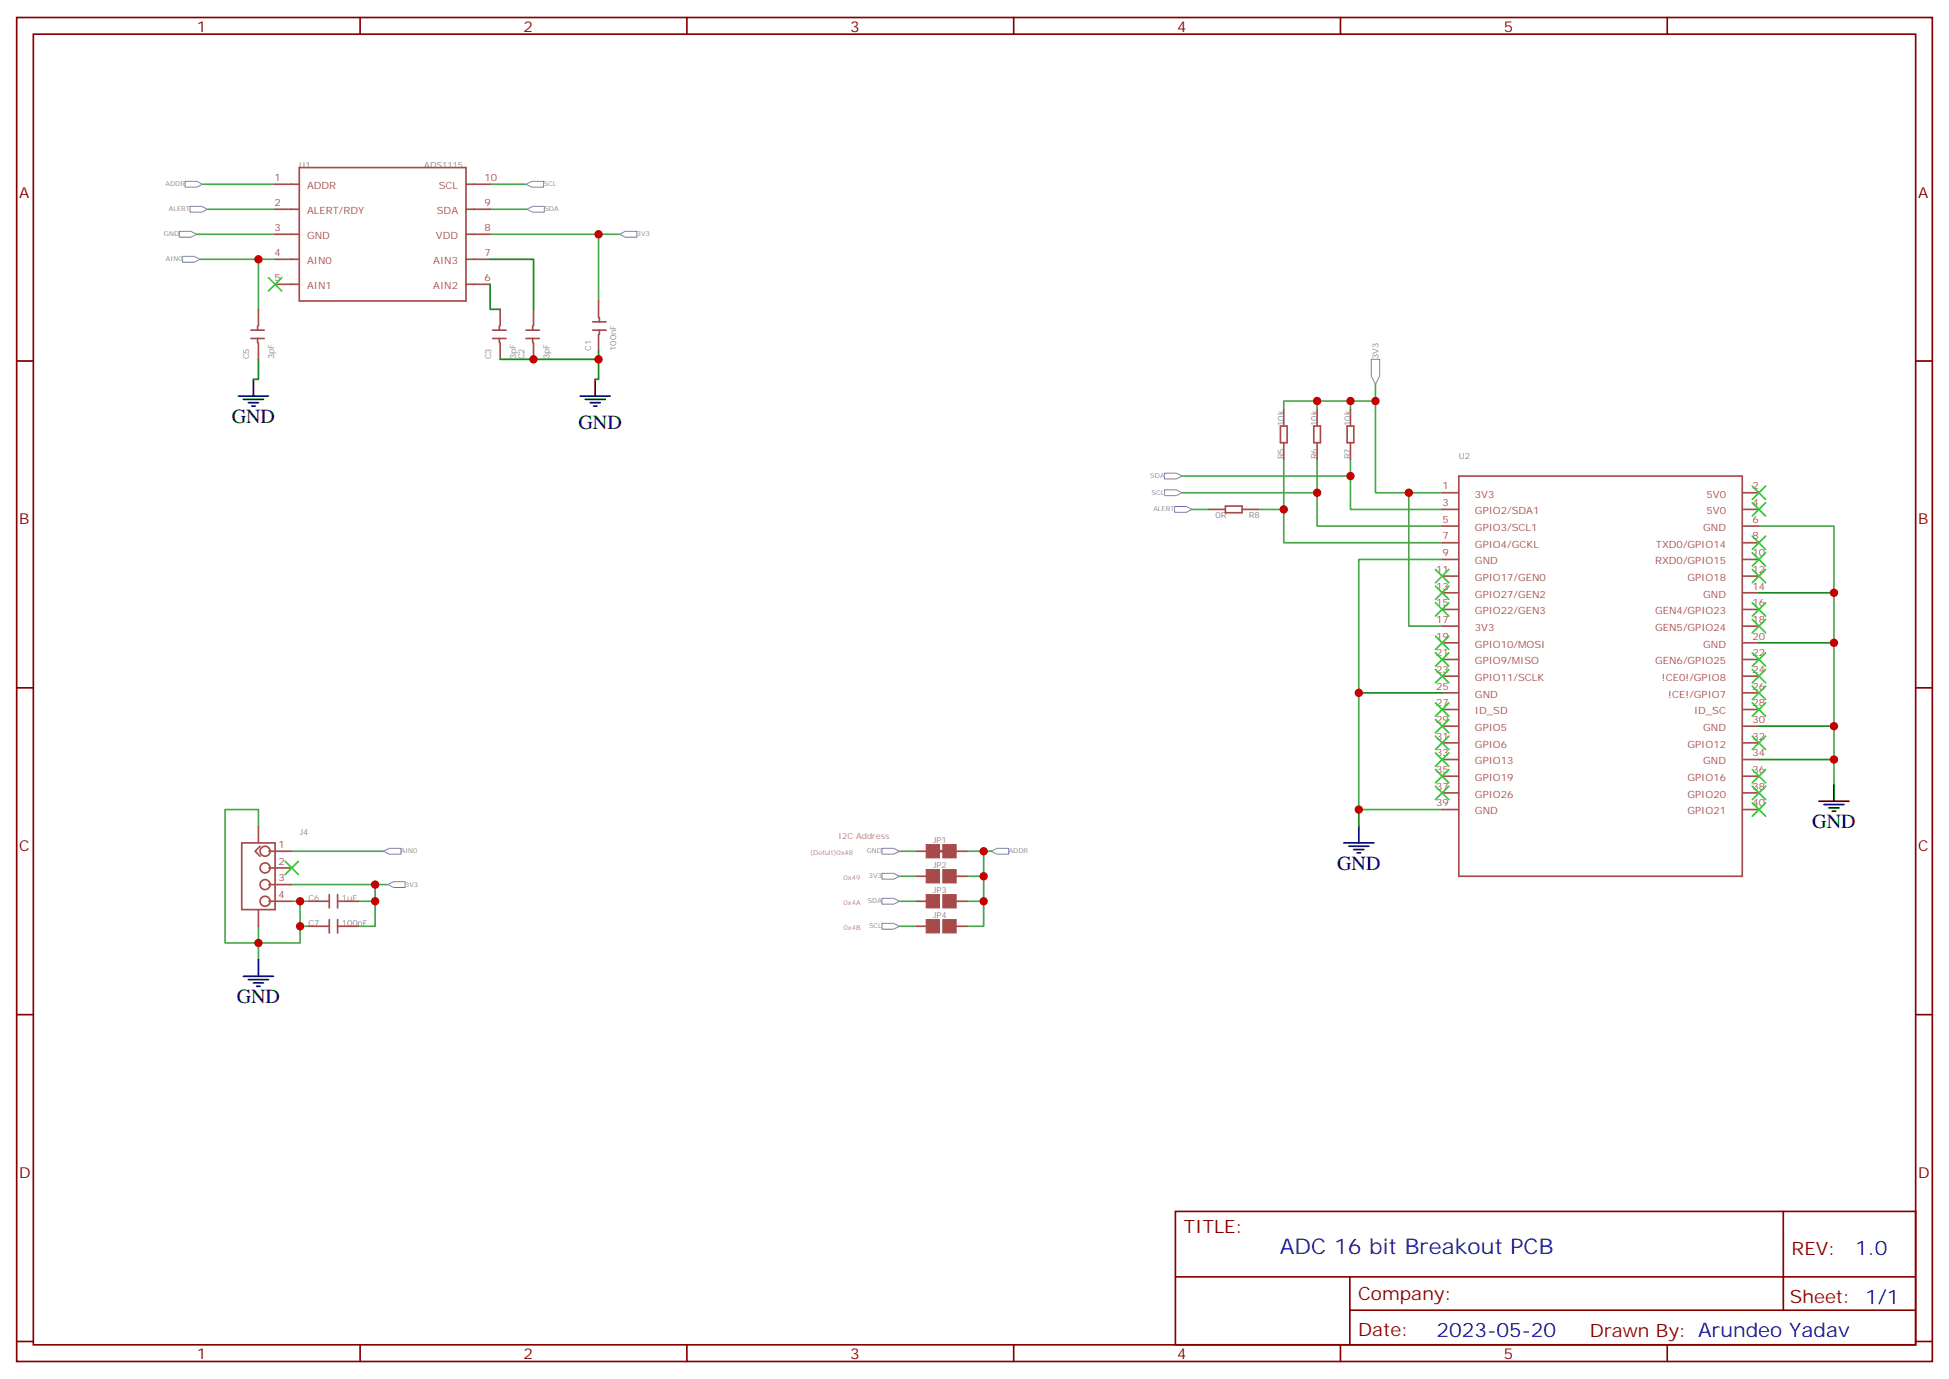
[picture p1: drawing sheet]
<svg xmlns="http://www.w3.org/2000/svg" width="412mm" height="292mm" viewBox="0 0 412 292" stroke-linecap="round" stroke-linejoin="round" font-family="sans-serif">
<g fill="none" stroke="#870000" stroke-width=".35">
<path d="M3.5 3.7h405.4v284.3h-405.4zM7.1 7.2h398.2v277.3h-398.2zM76.2 3.7v3.5M145.3 3.7v3.5M214.5 3.7v3.5M283.6 3.7v3.5M352.8 3.7v3.5M3.5 76.4h3.6M405.3 76.4h3.6M3.5 145.5h3.6M405.3 145.5h3.6M3.5 214.7h3.6"/>
<path d="M405.3 214.7h3.6M248.7 256.3h156.6v28.2h-156.6zM377.3 256.3v20.9M248.7 270.1h156.5M285.6 277.2h119.6M285.6 270.1v14.2M3.5 283.8h3.6M76.2 284.5v3.5M145.3 284.5v3.5M214.5 284.5v3.5M283.6 284.5v3.5M352.8 284.5v3.5"/>
<path d="M405.3 283.8h3.6"/>
</g>
<path d="M271.6 97.2v17.6h33.6M266.3 107.8h5.3" fill="none" stroke="#4aa64a" stroke-width=".35"/>
<g fill="#fff" stroke="#828282" stroke-width=".21">
<path d="M246.4 103.6h2.5l1.2 .6-1.2 .7h-2.5z"/>
<path d="M186.6 195.4h2.5l1.2 .6-1.2 .6h-2.5z"/>
<path d="M111.3 39l1.2-.6h2.5v1.2h-2.5z"/>
</g>
<path d="M103.7 39h7.4M278.7 97.2v14.1h26.5M250.1 104.2h28.6M190.5 196h3.5" fill="none" stroke="#4aa64a" stroke-width=".35"/>
<g fill="#fff" stroke="#828282" stroke-width=".21">
<path d="M246.4 100.1h2.5l1.2 .6-1.2 .6h-2.5z"/>
<path d="M186.6 190.1h2.5l1.2 .6-1.2 .6h-2.5z"/>
<path d="M111.5 44.3l1.2-.6h2.5v1.2h-2.5z"/>
</g>
<path d="M103.7 44.3h7.8M285.8 97.2v10.6h19.4M250.1 100.7h35.7M190.5 190.7h3.5" fill="none" stroke="#4aa64a" stroke-width=".35"/>
<g fill="#fff" stroke="#828282" stroke-width=".21">
<path d="M290.2 76h1.7v3.6l-.9 1.7-.8-1.7z"/>
<path d="M82 187.1l1.3-.6h2.4v1.3h-2.4z"/>
<path d="M186.6 184.8h2.5l1.2 .6-1.2 .6h-2.5z"/>
<path d="M131.1 49.6l1.2-.7h2.5v1.3h-2.5z"/>
</g>
<path d="M103.7 49.6h27.2M126.6 49.6v14.1M278.7 84.8h-7.1v1.8M285.8 84.8h-7.1v1.8M291 84.8h-5.2v1.8M291 81.3v22.9h7.1M305.2 104.2h-7.1v28.3h7.1M61.7 187.1h20.1M79.4 190.7v5.3h-3.6M79.4 187.1v3.6h-3.6M190.5 185.4h3.5" fill="none" stroke="#4aa64a" stroke-width=".35"/>
<g fill="#fff" stroke="#828282" stroke-width=".21">
<path d="M81.1 180.1l1.3-.6h2.4v1.2h-2.4z"/>
<path d="M38.6 54.2h2.5l1.2 .7-1.2 .6h-2.5z"/>
</g>
<path d="M42.3 54.9h15.9M54.7 54.9v10.5M61.7 180.1h19.4" fill="none" stroke="#4aa64a" stroke-width=".35"/>
<g fill="#fff" stroke="#828282" stroke-width=".21">
<path d="M186.6 179.5h2.5l1.2 .6-1.2 .6h-2.5z"/>
<path d="M37.9 48.9h2.5l1.2 .7-1.2 .6h-2.5z"/>
</g>
<path d="M41.6 49.6h16.6M305.2 118.4h-17.7v52.9h17.7M372.2 111.3h15.9v54.7M54.7 174.8v-3.5h-7.1v28.2h7.1v-3.5M61.7 190.7h3.6M63.5 196v3.5h-8.8v3.5M63.5 190.7v5.3h1.8M190.5 180.1h3.5" fill="none" stroke="#4aa64a" stroke-width=".35"/>
<g fill="#fff" stroke="#828282" stroke-width=".21">
<path d="M248.5 107.2h2.5l1.2 .6-1.2 .6h-2.5z"/>
<path d="M40.2 43.7h2.5l1.2 .6-1.2 .6h-2.5z"/>
</g>
<path d="M44.1 44.3h14.1M252.2 107.8h3.6" fill="none" stroke="#4aa64a" stroke-width=".35"/>
<g fill="#fff" stroke="#828282" stroke-width=".21">
<path d="M209.7 180.1l1.3-.6h2.4v1.2h-2.4z"/>
<path d="M39.2 38.4h2.4l1.3 .6-1.3 .6h-2.4z"/>
</g>
<path d="M43 39h15.2M204.6 180.1h3.5v15.9h-3.5M204.6 185.4h3.5M204.6 190.7h3.5M208.1 180.1h1.8" fill="none" stroke="#4aa64a" stroke-width=".35"/>
<g fill="none" stroke="#a64a4a" stroke-width=".35">
<path d="M58.2 39h5.1M63.3 35.5h35.3v28.2h-35.3zM98.6 39h5.1M58.2 44.3h5.1M58.2 49.6h5.1M58.2 54.9h5.1M98.6 44.3h5.1M98.6 49.6h5.1M98.6 54.9h5.1M53.1 71.6h2.8M53.1 69.8h2.8M54.5 69v.8"/>
<path d="M54.5 71.6v.9M54.7 65.4v3.5M54.7 72.6v3.4M58.2 60.1h5.1M98.6 60.1h5.1M104.2 71.6h2.9M104.2 69.8h2.9M105.7 69v.8M105.7 71.6v.9M105.8 65.4v3.5M105.8 72.6v3.4M111.3 71.6h2.8"/>
<path d="M111.3 69.8h2.8M112.7 69v.8M112.7 71.6v.9M112.9 65.4v3.5M112.9 72.6v3.4M125.4 69.8h2.8M125.4 68.1h2.8M126.6 63.7v3.4M126.6 70.8v3.5M126.8 67.2v.9M126.8 69.8v.9M270.9 90.1h1.4v3.6h-1.4z"/>
<path d="M271.6 86.6v3.5M271.6 93.7v3.5M278 90.1h1.4v3.6h-1.4zM278.7 86.6v3.5M278.7 93.7v3.5M285 90.1h1.5v3.6h-1.5zM285.8 86.6v3.5M285.8 93.7v3.5M255.8 107.8h3.4M259.3 107.1h3.5v1.4h-3.5zM262.9 107.8h3.4M305.2 107.8h3.4"/>
<path d="M305.2 104.2h3.4M305.2 118.4h3.4M305.2 111.3h3.4M305.2 114.8h3.4M308.7 100.7h60v84.7h-60zM368.7 107.8h3.5M368.7 104.2h3.5M368.7 118.4h3.5M368.7 111.3h3.5M368.7 114.8h3.5M305.2 132.5h3.4M305.2 139.5h3.4"/>
<path d="M305.2 128.9h3.4M305.2 125.4h3.4M305.2 136h3.4M305.2 121.9h3.4M368.7 132.5h3.5M368.7 139.5h3.5M368.7 128.9h3.5M368.7 125.4h3.5M368.7 136h3.5M368.7 121.9h3.5M305.2 146.6h3.4M305.2 143.1h3.4"/>
<path d="M305.2 153.6h3.4M305.2 157.2h3.4M305.2 150.1h3.4M368.7 146.6h3.5M368.7 143.1h3.5M368.7 153.6h3.5M368.7 157.2h3.5M368.7 150.1h3.5M51.2 178.3h7v14.1h-7zM54.7 174.8v3.5M55 179l-1 1.1 1 1.1M305.2 171.3h3.4"/>
<path d="M305.2 160.7h3.4M305.2 164.2h3.4M305.2 167.7h3.4M368.7 171.3h3.5M368.7 160.7h3.5M368.7 164.2h3.5M368.7 167.7h3.5M54.7 192.5v3.5M56.9 190.7h4.8M56.9 180.1h4.8M56.9 183.6h4.8M56.9 187.1h4.8"/>
<path d="M65.3 196h3.4M65.3 190.7h3.4M68.8 196h.9M68.8 190.7h.9M69.7 189.3v2.8M69.7 194.6v2.8M71.4 189.3v2.8M71.4 194.6v2.8M71.4 196h.9M71.4 190.7h.9M72.4 196h3.4M72.4 190.7h3.4"/>
<path d="M194 196h3.5M194 190.7h3.5M194 185.4h3.5M194 180.1h3.5M201.1 196h3.5M201.1 190.7h3.5M201.1 185.4h3.5M201.1 180.1h3.5"/>
<circle cx="56.1" cy="183.6" r="1.06"/>
<circle cx="56.1" cy="190.7" r="1.06"/>
<circle cx="56.1" cy="180.1" r="1.06"/>
<circle cx="56.1" cy="187.1" r="1.06"/>
</g>
<g fill="#a64a4a" stroke="#a64a4a" stroke-width=".21">
<path d="M196 194.6h2.8v2.8h-2.8z"/>
<path d="M199.5 194.6h2.8v2.8h-2.8z"/>
<path d="M196 189.3h2.8v2.8h-2.8z"/>
<path d="M199.5 189.3h2.8v2.8h-2.8z"/>
<path d="M196 184h2.8v2.8h-2.8z"/>
<path d="M199.5 184h2.8v2.8h-2.8z"/>
<path d="M196 178.7h2.8v2.8h-2.8z"/>
<path d="M199.5 178.7h2.8v2.8h-2.8z"/>
</g>
<path d="M197.4 180.1h3.5" fill="none" stroke="#a64a4a" stroke-width=".56"/>
<g fill="none" stroke="#000" stroke-width=".35">
<path d="M50.4 83.8h6.4M51.5 84.5h4.2M52.6 85.2h2.1M53.3 85.9h.7M53.6 80.3v3.5M122.8 83.8h6.3M123.8 84.5h4.3M124.9 85.2h2.1M125.6 85.9h.7M125.9 80.3v3.5M284.3 178.3h6.4M285.4 179h4.2"/>
<path d="M286.5 179.7h2.1M287.5 174.8v3.5M384.9 169.5h6.3M385.9 170.2h4.3M387 170.9h2.1M387.7 171.6h.7M388.1 166v3.5M287.2 180.4h.7M51.5 206.6h6.4M52.6 207.3h4.2M53.6 208h2.1M54.3 208.7h.7"/>
<path d="M54.7 203v3.6"/>
</g>
<path d="M103.7 54.9h9.2v10.5M54.7 76v4.3h-1.1M103.7 60.1v5.3h2.1M105.8 76h20.8M126.6 74.3v6h-.7M372.2 125.4h15.9M372.2 136h15.9M287.5 146.6h17.7M372.2 153.6h15.9M287.5 171.3v3.5M372.2 160.7h15.9" fill="none" stroke="#008700" stroke-width=".35"/>
<g fill="none" stroke="#3c3" stroke-width=".35">
<path d="M56.8 58.7l2.8 2.9M59.6 58.7l-2.8 2.9M370.8 102.8l2.8 2.9M370.8 106.4l2.8 2.8M370.8 113.4l2.8 2.8M370.8 116.9l2.8 2.9M373.6 102.8l-2.8 2.9M373.6 106.4l-2.8 2.8M373.6 113.4l-2.8 2.8M373.6 116.9l-2.8 2.9M303.7 138.1l2.9 2.8M303.7 134.6l2.9 2.8"/>
<path d="M303.7 127.5l2.9 2.9M303.7 124l2.9 2.8M303.7 120.5l2.9 2.8M306.6 138.1l-2.9 2.8M306.6 134.6l-2.9 2.8M306.6 127.5l-2.9 2.9M306.6 124l-2.9 2.8M306.6 120.5l-2.9 2.8M370.8 120.5l2.8 2.8M370.8 127.5l2.8 2.9M370.8 131.1l2.8 2.8M370.8 138.1l2.8 2.8"/>
<path d="M373.6 120.5l-2.8 2.8M373.6 127.5l-2.8 2.9M373.6 131.1l-2.8 2.8M373.6 138.1l-2.8 2.8M303.7 159.3l2.9 2.8M303.7 155.8l2.9 2.8M303.7 152.2l2.9 2.8M303.7 148.7l2.9 2.8M303.7 141.6l2.9 2.9M306.6 159.3l-2.9 2.8M306.6 155.8l-2.9 2.8M306.6 152.2l-2.9 2.8"/>
<path d="M306.6 148.7l-2.9 2.8M306.6 141.6l-2.9 2.9M370.8 141.6l2.8 2.9M370.8 145.2l2.8 2.8M370.8 148.7l2.8 2.8M370.8 155.8l2.8 2.8M373.6 141.6l-2.8 2.9M373.6 145.2l-2.8 2.8M373.6 148.7l-2.8 2.8M373.6 155.8l-2.8 2.8M303.7 166.3l2.9 2.9M303.7 162.8l2.9 2.8"/>
<path d="M306.6 166.3l-2.9 2.9M306.6 162.8l-2.9 2.8M370.8 169.9l2.8 2.8M370.8 166.3l2.8 2.9M370.8 162.8l2.8 2.8M373.6 169.9l-2.8 2.8M373.6 166.3l-2.8 2.9M373.6 162.8l-2.8 2.8M60.3 182.2l2.8 2.8M63.1 182.2l-2.8 2.8"/>
</g>
<g fill="#c00">
<circle cx="271.6" cy="107.8" r=".88"/>
<circle cx="278.7" cy="104.2" r=".88"/>
<circle cx="285.8" cy="100.7" r=".88"/>
<circle cx="278.7" cy="84.8" r=".88"/>
<circle cx="285.8" cy="84.8" r=".88"/>
<circle cx="291" cy="84.8" r=".88"/>
<circle cx="79.4" cy="190.7" r=".88"/>
<circle cx="79.4" cy="187.1" r=".88"/>
<circle cx="63.5" cy="196" r=".88"/>
<circle cx="63.5" cy="190.7" r=".88"/>
<circle cx="54.7" cy="199.5" r=".88"/>
<circle cx="208.1" cy="190.7" r=".88"/>
<circle cx="208.1" cy="185.4" r=".88"/>
<circle cx="208.1" cy="180.1" r=".88"/>
<circle cx="126.6" cy="49.6" r=".88"/>
<circle cx="298.1" cy="104.2" r=".88"/>
<circle cx="287.5" cy="171.3" r=".88"/>
<circle cx="287.5" cy="146.6" r=".88"/>
<circle cx="388.1" cy="125.4" r=".88"/>
<circle cx="388.1" cy="136" r=".88"/>
<circle cx="388.1" cy="153.6" r=".88"/>
<circle cx="388.1" cy="160.7" r=".88"/>
<circle cx="54.7" cy="54.9" r=".88"/>
<circle cx="126.6" cy="76" r=".88"/>
<circle cx="112.9" cy="76" r=".88"/>
</g>
<text font-size="4.6" fill="#00f" x="270.8" y="265.3">ADC 16 bit Breakout PCB</text>
<g font-size="4.2">
<text x="49" y="89.4">GND</text>
<text x="122.4" y="90.8">GND</text>
<text x="383.5" y="175.2">GND</text>
<text x="282.9" y="184">GND</text>
<text x="50.1" y="212.2">GND</text>
</g>
<g font-size="4.2" fill="#00f">
<text x="392.5" y="265.6">1.0</text>
<text x="304" y="282.9">2023-05-20</text>
</g>
<g font-size="3.9" fill="#800">
<text x="250.5" y="260.9">TITLE:</text>
<text x="379.1" y="265.6">REV:</text>
<text x="287.4" y="275.1">Company:</text>
<text x="378.7" y="275.7">Sheet: 1/1</text>
<text x="287.4" y="282.8">Date:</text>
<text x="336.4" y="282.8">Drawn By: Arundeo Yadav</text>
</g>
<g font-size="3.2" fill="#800">
<text x="41.6" y="6.7">1</text>
<text x="110.8" y="6.7">2</text>
<text x="179.9" y="6.7">3</text>
<text x="249.1" y="6.7">4</text>
<text x="318.2" y="6.7">5</text>
<text x="4.1" y="41.8">A</text>
<text x="405.9" y="41.8">A</text>
<text x="4.1" y="110.9">B</text>
<text x="405.9" y="110.9">B</text>
<text x="4.1" y="180.1">C</text>
<text x="405.9" y="180.1">C</text>
<text x="4.1" y="249.2">D</text>
<text x="405.9" y="249.2">D</text>
<text x="41.6" y="287.5">1</text>
<text x="110.8" y="287.5">2</text>
<text x="179.9" y="287.5">3</text>
<text x="249.1" y="287.5">4</text>
<text x="318.2" y="287.5">5</text>
</g>
<g font-size="2.1" fill="#a54b4b">
<text x="58.1" y="38.3">1</text>
<text x="65" y="40">ADDR</text>
<text x="92.8" y="40">SCL</text>
<text x="102.5" y="38.3">10</text>
<text x="58.1" y="43.6">2</text>
<text x="65" y="45.3">ALERT/RDY</text>
<text x="92.4" y="45.3">SDA</text>
<text x="102.5" y="43.6">9</text>
<text x="58.1" y="48.9">3</text>
<text x="65" y="50.6">GND</text>
<text x="92.2" y="50.6">VDD</text>
<text x="102.5" y="48.9">8</text>
<text x="58.1" y="54.2">4</text>
<text x="58.1" y="59.5">5</text>
<text x="65" y="55.9">AIN0</text>
<text x="91.7" y="55.9">AIN3</text>
<text x="102.5" y="59.5">6</text>
<text x="102.5" y="54.2">7</text>
<text x="65" y="61.2">AIN1</text>
<text x="91.7" y="61.2">AIN2</text>
<text x="305.2" y="103.6">1</text>
<text x="305.2" y="107.1">3</text>
<text x="312.1" y="105.3">3V3</text>
<text x="361.1" y="105.3">5V0</text>
<text x="370.8" y="103.6">2</text>
<text x="370.8" y="107.1">4</text>
<text x="305.2" y="110.6">5</text>
<text x="312.1" y="108.8">GPIO2/SDA1</text>
<text x="312.1" y="112.3">GPIO3/SCL1</text>
<text x="360.4" y="112.3">GND</text>
<text x="361.1" y="108.8">5V0</text>
<text x="370.8" y="110.6">6</text>
<text x="305.2" y="117.7">9</text>
<text x="305.2" y="114.1">7</text>
<text x="312.1" y="119.4">GND</text>
<text x="312.1" y="115.9">GPIO4/GCKL</text>
<text x="350.2" y="119.4">RXD0/GPIO15</text>
<text x="350.4" y="115.9">TXD0/GPIO14</text>
<text x="370.8" y="117.7">10</text>
<text x="370.8" y="114.1">8</text>
<text x="303.9" y="121.2">11</text>
<text x="303.9" y="124.7">13</text>
<text x="312.1" y="122.9">GPIO17/GEN0</text>
<text x="357.1" y="122.9">GPIO18</text>
<text x="370.8" y="124.7">14</text>
<text x="370.8" y="121.2">12</text>
<text x="303.9" y="131.8">17</text>
<text x="303.9" y="128.2">15</text>
<text x="312.1" y="130">GPIO22/GEN3</text>
<text x="312.1" y="126.5">GPIO27/GEN2</text>
<text x="350.2" y="130">GEN4/GPIO23</text>
<text x="360.4" y="126.5">GND</text>
<text x="370.8" y="128.2">16</text>
<text x="370.8" y="131.8">18</text>
<text x="303.9" y="135.3">19</text>
<text x="312.1" y="133.5">3V3</text>
<text x="312.1" y="137">GPIO10/MOSI</text>
<text x="350.2" y="133.5">GEN5/GPIO24</text>
<text x="360.4" y="137">GND</text>
<text x="370.8" y="135.3">20</text>
<text x="303.9" y="138.8">21</text>
<text x="303.9" y="142.4">23</text>
<text x="312.1" y="140.6">GPIO9/MISO</text>
<text x="350.2" y="140.6">GEN6/GPIO25</text>
<text x="370.8" y="142.4">24</text>
<text x="370.8" y="138.8">22</text>
<text x="303.9" y="145.9">25</text>
<text x="303.9" y="149.4">27</text>
<text x="312.1" y="147.6">GND</text>
<text x="312.1" y="144.1">GPIO11/SCLK</text>
<text x="351.6" y="144.1">!CE0!/GPIO8</text>
<text x="353" y="147.6">!CE!/GPIO7</text>
<text x="370.8" y="145.9">26</text>
<text x="370.8" y="149.4">28</text>
<text x="303.9" y="152.9">29</text>
<text x="312.1" y="154.7">GPIO5</text>
<text x="312.1" y="151.1">ID_SD</text>
<text x="358.4" y="151.1">ID_SC</text>
<text x="360.4" y="154.7">GND</text>
<text x="370.8" y="152.9">30</text>
<text x="303.9" y="156.5">31</text>
<text x="303.9" y="160">33</text>
<text x="312.1" y="158.2">GPIO6</text>
<text x="312.1" y="161.7">GPIO13</text>
<text x="357.1" y="158.2">GPIO12</text>
<text x="360.4" y="161.7">GND</text>
<text x="370.8" y="160">34</text>
<text x="370.8" y="156.5">32</text>
<text x="303.9" y="163.5">35</text>
<text x="303.9" y="167.1">37</text>
<text x="312.1" y="165.3">GPIO19</text>
<text x="357.1" y="165.3">GPIO16</text>
<text x="370.8" y="163.5">36</text>
<text x="370.8" y="167.1">38</text>
<text x="303.9" y="170.6">39</text>
<text x="312.1" y="172.3">GND</text>
<text x="312.1" y="168.8">GPIO26</text>
<text x="357.1" y="168.8">GPIO20</text>
<text x="357.1" y="172.3">GPIO21</text>
<text x="370.8" y="170.6">40</text>
<text x="59" y="179.4">1</text>
<text x="59" y="182.9">2</text>
<text x="59" y="186.5">3</text>
<text x="59" y="190">4</text>
</g>
<g font-size="1.8" fill="#838383">
<text x="63.3" y="35.5">U1</text>
<text x="89.8" y="35.5">ADS1115</text>
<text x="52.7" y="76" transform="rotate(-90 52.7 76)">C5</text>
<text x="58" y="76" transform="rotate(-90 58 76)">3pF</text>
<text x="103.9" y="76" transform="rotate(-90 103.9 76)">C3</text>
<text x="109.2" y="76" transform="rotate(-90 109.2 76)">3pF</text>
<text x="110.9" y="76" transform="rotate(-90 110.9 76)">C2</text>
<text x="116.2" y="76" transform="rotate(-90 116.2 76)">3pF</text>
<text x="125.1" y="74.3" transform="rotate(-90 125.1 74.3)">C1</text>
<text x="130.4" y="74.3" transform="rotate(-90 130.4 74.3)">100nF</text>
<text x="291.7" y="76" transform="rotate(-90 291.7 76)">3V3</text>
<text x="271.6" y="90.1" transform="rotate(-90 271.6 90.1)">10k</text>
<text x="278.7" y="90.1" transform="rotate(-90 278.7 90.1)">10k</text>
<text x="285.8" y="90.1" transform="rotate(-90 285.8 90.1)">10k</text>
<text x="271.6" y="97.2" transform="rotate(-90 271.6 97.2)">R5</text>
<text x="278.7" y="97.2" transform="rotate(-90 278.7 97.2)">R6</text>
<text x="285.8" y="97.2" transform="rotate(-90 285.8 97.2)">R7</text>
<text x="308.7" y="97.2">U2</text>
<text x="257.2" y="109.5">0R</text>
<text x="264.2" y="109.5">R8</text>
<text x="63.3" y="176.6">J4</text>
<text x="197.4" y="178.3">JP1</text>
<text x="197.4" y="183.6">JP2</text>
<text x="65.3" y="190.7">C6</text>
<text x="72.3" y="190.7">1uF</text>
<text x="197.4" y="188.9">JP3</text>
<text x="65.3" y="196">C7</text>
<text x="72.3" y="196">100nF</text>
<text x="197.4" y="194.2">JP4</text>
</g>
<text font-size="1.8" fill="#a5a54b" x="177.4" y="177.4">I2C Address</text>
<g font-size="1.4" fill="#838383">
<text x="35" y="39.4">ADDR</text>
<text x="115" y="39.4">SCL</text>
<text x="35.7" y="44.7">ALERT</text>
<text x="115.2" y="44.7">SDA</text>
<text x="34.7" y="50">GND</text>
<text x="134.8" y="50">3V3</text>
<text x="35.1" y="55.3">AIN0</text>
<text x="243.4" y="101.2">SDA</text>
<text x="243.7" y="104.7">SCL</text>
<text x="244" y="108.2">ALERT</text>
<text x="84.8" y="180.5">AIN0</text>
<text x="183.4" y="180.5">GND</text>
<text x="183.9" y="185.8">3V3</text>
<text x="213.4" y="180.5">ADDR</text>
<text x="85.7" y="187.6">3V3</text>
<text x="183.6" y="191.1">SDA</text>
<text x="183.9" y="196.4">SCL</text>
</g>
<g font-size="1.4" fill="#a5a54b">
<text x="171.4" y="180.8">(Defult)0x48</text>
<text x="178.5" y="191.4">0x4A</text>
<text x="178.5" y="186.1">0x49</text>
<text x="178.5" y="196.7">0x4B</text>
</g>
</svg>
